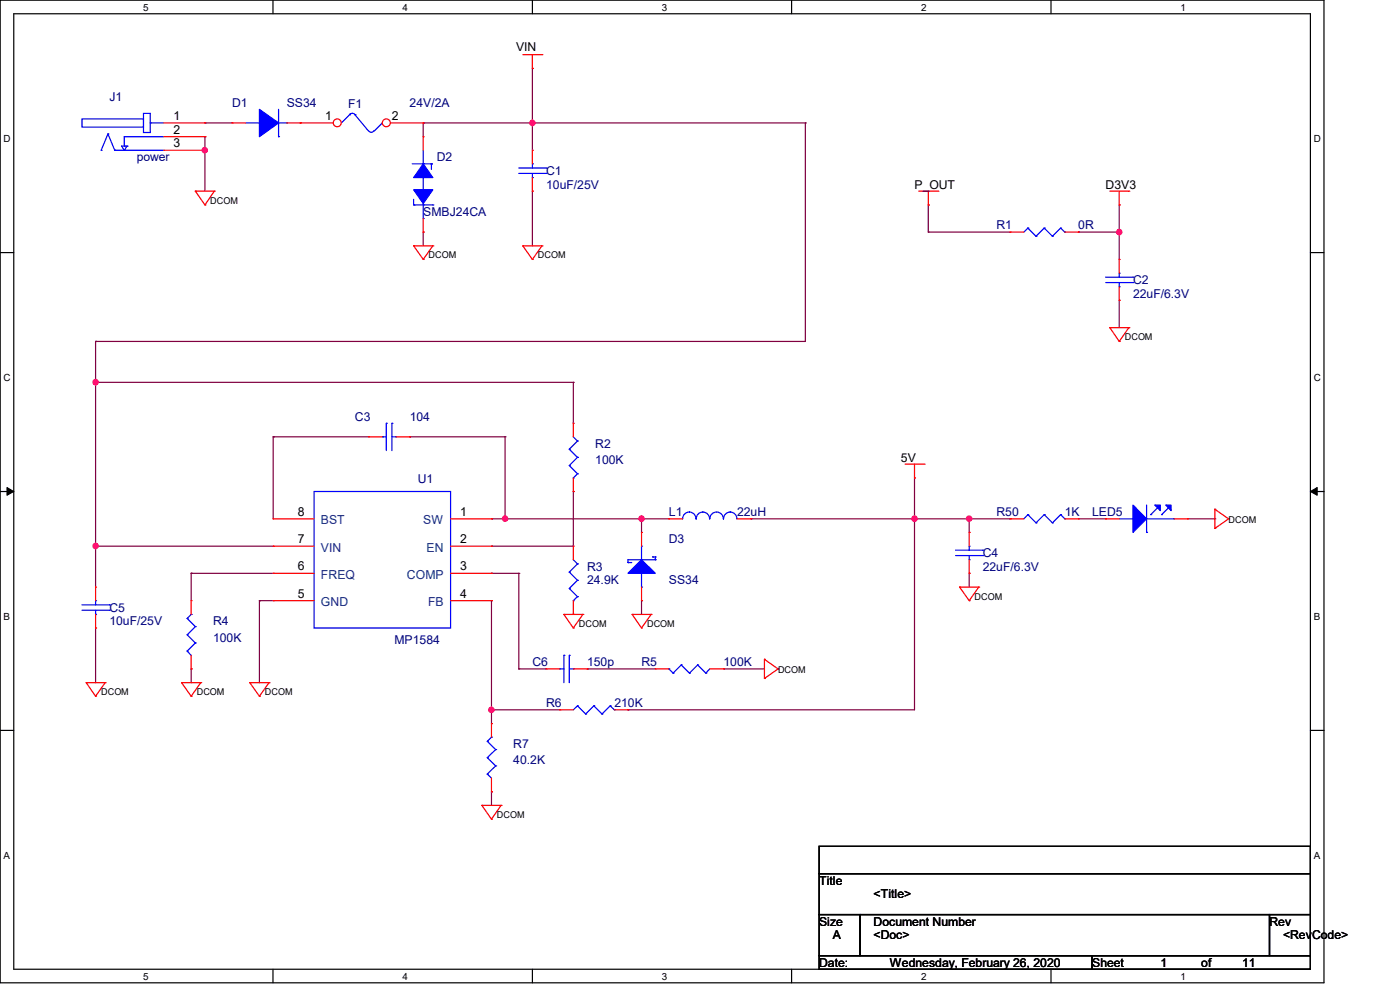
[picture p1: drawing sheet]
<svg xmlns="http://www.w3.org/2000/svg" width="297mm" height="210mm" viewBox="0 0 297 210" stroke-linecap="round" stroke-linejoin="round" font-family="sans-serif">
<path d="M0 0h280.9v208.5h-280.9zM2.9 2.9h275.1v202.7h-275.1z" fill="none" stroke="#000" stroke-width=".25"/>
<g fill="#fff">
<path d="M30.4 .3h1.1v2.4h-1.1z"/>
<path d="M30.4 205.9h1.1v2.3h-1.1z"/>
</g>
<path d="M57.9 0v2.9M57.9 205.6v2.9" fill="none" stroke="#000" stroke-width=".25"/>
<g fill="#fff">
<path d="M85.4 .3h1.1v2.4h-1.1z"/>
<path d="M85.4 205.9h1.1v2.3h-1.1z"/>
</g>
<path d="M112.9 0v2.9M112.9 205.6v2.9" fill="none" stroke="#000" stroke-width=".25"/>
<g fill="#fff">
<path d="M140.4 .3h1.2v2.4h-1.2z"/>
<path d="M140.4 205.9h1.2v2.3h-1.2z"/>
</g>
<path d="M167.9 0v2.9M167.9 205.6v2.9" fill="none" stroke="#000" stroke-width=".25"/>
<g fill="#fff">
<path d="M195.4 .3h1.2v2.4h-1.2z"/>
<path d="M195.4 205.9h1.2v2.3h-1.2z"/>
</g>
<path d="M223 0v2.9M223 205.6v2.9" fill="none" stroke="#000" stroke-width=".25"/>
<g fill="#fff">
<path d="M250.4 .3h1.2v2.4h-1.2z"/>
<path d="M250.4 205.9h1.2v2.3h-1.2z"/>
<path d="M.8 28.2h1.4v2.4h-1.4z"/>
<path d="M278.7 28.2h1.5v2.4h-1.5z"/>
<path d="M.8 78.9h1.4v2.3h-1.4z"/>
<path d="M278.7 78.9h1.5v2.3h-1.5z"/>
</g>
<path d="M0 53.6h2.9M278 53.6h2.9" fill="none" stroke="#000" stroke-width=".25"/>
<g fill="#fff">
<path d="M.8 129.6h1.3v2.3h-1.3z"/>
<path d="M278.7 129.6h1.4v2.3h-1.4z"/>
</g>
<path d="M0 104.3h2.9M278 104.3h2.9" fill="none" stroke="#000" stroke-width=".25"/>
<path d="M1.5 103.4l1.4 .9-1.4 .8zM278 104.3l1.4-.9v1.7z" fill="#000" stroke="#000" stroke-width=".21"/>
<g fill="#fff">
<path d="M.8 180.3h1.3v2.3h-1.3z"/>
<path d="M278.7 180.3h1.4v2.3h-1.4z"/>
</g>
<path d="M0 154.9h2.9M278 154.9h2.9M173.8 179.5h104.2v5.8h-104.2zM173.8 185.3h104.2v8.7h-104.2zM173.8 194h8.7v8.7h-8.7zM182.5 194h86.8v8.7h-86.8zM269.3 194h8.7v8.7h-8.7zM173.8 202.7h57.9v2.9h-57.9zM231.7 202.7h46.3v2.9h-46.3z" fill="none" stroke="#000" stroke-width=".25"/>
<g fill="none" stroke="#800040" stroke-width=".25">
<path d="M112.9 14.5h.1M112.9 14.5v17.4M43.5 26.1h.1M43.5 29h.1M43.5 31.9h.1M43.5 26.1h5.7M43.5 29v11.6M89.8 26.1h.1M89.8 26.1h81.1M89.8 26.1v2.9M112.9 26.1h.1M170.9 26.1h.1"/>
<path d="M170.9 26.1v46.3h-150.6M89.8 49.2h.1M89.8 49.2v3M112.9 40.6h.1M112.9 40.6v11.6M196.9 43.5h.1M196.9 49.2h.1M196.9 43.5v5.7M196.9 49.2h17.4M228.8 49.2h.1M228.8 49.2h8.6M237.4 43.5h.1"/>
<path d="M237.4 49.2h.1M237.4 43.5v11.5M20.3 72.4h.1M20.3 72.4v52.1M237.4 63.7h.1M237.4 63.7v5.8M20.3 81.1h.1M20.3 81.1h101.3M58 92.7h.1M58 92.7v17.4M58 92.7h20.2M86.9 92.7h.1"/>
<path d="M86.9 92.7h20.2M107.1 92.7h.1M107.1 92.7v17.4M121.6 81.1h.1M121.6 81.1v8.7M20.3 115.9h.1M20.3 115.9h37.7M104.3 110.1h.1M104.3 115.9h.1M104.3 110.1h37.6M107.1 110.1h.1M121.6 104.3h.1"/>
<path d="M121.6 104.3v11.6h-17.3M136.1 110.1h.1M136.1 110.1v2.8M159.3 110.1h.1M159.3 110.1h55M194 101.4h.1M194 110.1h.1M194 101.4v49.2h-60.8M205.6 110.1h.1M205.6 112.9h.1M205.6 110.1v2.8M214.3 110.1h.1"/>
<path d="M228.8 110.1h5.8M234.6 110.1h.1M251.9 110.1h5.8M257.7 110.1h.1M20.3 133.2h.1M20.3 133.2v11.6M40.6 121.6h.1M40.6 121.6h17.4M40.6 121.6v5.8M55 127.4h.1M55 127.4h3M55 127.4v17.4"/>
<path d="M104.3 121.6h.1M104.3 127.4h.1M104.3 121.6h5.8M104.3 127.4v26.1M110.1 121.6h.1M110.1 121.6v20.3M136.1 127.4h.1M136.1 127.4v2.9M205.6 121.6h.1M205.6 121.6v2.9M40.6 141.9h.1M40.6 141.9v2.9"/>
<path d="M104.3 150.6h.1M104.3 150.6h14.4M110.1 141.9h.1M110.1 141.9h5.8M124.5 141.9h.1M124.5 141.9h14.5M133.2 150.6h.1M153.5 141.9h.1M153.5 141.9h8.7M104.3 168h.1M104.3 168v2.9"/>
</g>
<g fill="#f0f" stroke="#f0f" stroke-width=".25">
<circle cx="43.4" cy="31.9" r=".56"/>
<circle cx="20.3" cy="115.8" r=".56"/>
<circle cx="20.3" cy="81.1" r=".56"/>
<circle cx="107.1" cy="110" r=".56"/>
<circle cx="194" cy="110" r=".56"/>
<circle cx="136.1" cy="110" r=".56"/>
<circle cx="104.3" cy="150.6" r=".56"/>
<circle cx="237.4" cy="49.2" r=".56"/>
<circle cx="112.9" cy="26.1" r=".56"/>
<circle cx="205.6" cy="110" r=".56"/>
</g>
<g fill="none" stroke="#f00" stroke-width=".25">
<path d="M110.9 11.6h4.1M112.9 14.5h.1M112.9 11.6v2.9M115 11.6h.1M34.8 26.1h8.7M34.8 29h8.7M34.8 31.9h8.7M43.5 26.1h.1M43.5 29h.1M43.5 31.9h.1M49.2 26.1h.1M49.2 26.1h3"/>
<path d="M60.8 26.1h2.9M63.7 26.1h.1M41.4 40.6h.1M41.4 40.6l2.1 2.9M41.4 40.6h4.1M43.5 43.5h.1M45.5 40.6h.1M45.5 40.6l-2 2.9M87.8 52.2h.1M87.8 52.2l2 2.8M87.8 52.2h4M89.8 55h.1"/>
<path d="M91.8 52.2h.1M91.8 52.2l-2 2.8M110.9 52.2h.1M110.9 52.2h4.1M110.9 52.2l2 2.8M112.9 55h.1M115 52.2h.1M115 52.2l-2.1 2.8M194.9 40.6h4.1M196.9 43.5h.1M196.9 40.6v2.9M199 40.6h.1"/>
<path d="M235.5 40.6h4M237.4 43.5h.1M237.4 40.6v2.9M239.5 40.6h.1M235.5 69.5h.1M235.5 69.5l1.9 2.9M235.5 69.5h4M237.4 72.4h.1M239.5 69.5h.1M239.5 69.5l-2.1 2.9M78.2 92.7h.1M78.2 92.7h2.9"/>
<path d="M84 92.7h2.9M86.9 92.7h.1M192 98.5h4M194 98.5v2.9M196 98.5h.1M121.6 115.9h.1M121.6 115.9v2.8M194 101.4h.1M257.7 112.1h.1M257.7 108h.1M257.7 108l2.9 2.1M257.7 108v4.1"/>
<path d="M260.6 110.1h.1M260.6 110.1l-2.9 2M119.6 130.3h.1M119.6 130.3l2 2.9M119.6 130.3h4.1M121.6 133.2h.1M121.6 130.3h.1M121.6 127.4v2.9M123.7 130.3h.1M123.7 130.3l-2.1 2.9M134.1 130.3h.1M134.1 130.3h4"/>
<path d="M134.1 130.3l2 2.9M136.1 133.2h.1M138.1 130.3h.1M138.1 130.3l-2 2.9M162.2 139.9h.1M162.2 139.9l2.9 2M162.2 139.9v4M203.6 124.5h.1M203.6 124.5l2 2.9M203.6 124.5h4M205.6 127.4h.1M207.6 124.5h.1"/>
<path d="M207.6 124.5l-2 2.9M18.3 144.8h.1M18.3 144.8h4M18.3 144.8l2 2.9M20.3 147.7h.1M22.3 144.8h.1M22.3 144.8l-2 2.9M38.5 144.8h.1M38.5 144.8l2.1 2.9M38.5 144.8h4.1M40.6 147.7h.1M42.6 144.8h.1"/>
<path d="M42.6 144.8l-2 2.9M53 144.8h.1M53 144.8h4.1M53 144.8l2 2.9M55 147.7h.1M57.1 144.8h.1M57.1 144.8l-2.1 2.9M118.7 150.6h.1M118.7 150.6h2.9M130.3 150.6h2.9M133.2 150.6h.1M162.2 143.9h.1"/>
<path d="M165.1 141.9h.1M165.1 141.9l-2.9 2M102.2 170.9h.1M102.2 170.9l2.1 2.9M102.2 170.9h4.1M104.3 173.8h.1M106.3 170.9h.1M106.3 170.9l-2 2.9"/>
</g>
<g fill="none" stroke="#00f" stroke-width=".25">
<path d="M17.4 25.2h13v1.8h-13zM21.5 31.9h.1M22.9 28.4h.1M22.9 28.4l1.4 3.5M22.9 28.4l-1.4 3.5M24.3 31.9h.1M24.3 31.9h10.5M26.4 29h.1M26.4 31h.1M26.4 31.9h.1M26.4 29h8.4M26.4 29v2"/>
<path d="M27 31h.1M27 31h-1.2l.6 .9M27 31l-.6 .9M30.4 24h1.5v4.1h-1.5zM31.9 26.1h.1M31.9 26.1h2.9M52.2 26.1h2.8M55 26.1h.1M59.1 29h.1M59.1 26.1h1.7M59.1 23.2v5.8M60.8 26.1h.1"/>
<path d="M74.1 24.3l.6-.3 .6 .3M74.2 24.3h.1M74.2 24.3l-1.8 1.8M75.3 24.3h.1M75.3 24.3l2.9 3.5M79.3 27.8a.58 .58 0 0 1-1 0M81.1 26.1h.1M81.1 26.1l-1.7 1.7M81.1 92.7h.1M81.1 92.7h.9M82 89.8h.1M82 89.8v5.8"/>
<path d="M83.1 89.8h.1M83.1 89.8v5.8M83.1 92.7h.9M84 92.7h.1M121.6 118.7l.9 .9M122.5 119.6h.1M122.5 119.6l-1.7 1.8M120.8 121.4h.1M120.8 124.8h.1M120.8 121.4l1.7 1.7M120.8 124.8l1.7 1.8M121.6 127.4h.1"/>
<path d="M122.5 123.1h.1M122.5 126.6h.1M122.5 123.1l-1.7 1.7M122.5 126.6l-.9 .8M122.5 149.7h.1M122.5 149.7l-.9 .9M122.5 149.7l1.7 1.8M124.2 151.5h.1M126 149.7h.1M126 149.7l-1.8 1.8M126 149.7l1.7 1.8M127.7 151.5h.1"/>
<path d="M129.5 149.7h.1M129.5 149.7l-1.8 1.8M129.5 149.7l.8 .9M130.3 150.6h.1"/>
</g>
<path d="M55 23.2l4.1 2.9-4.1 2.9z" fill="#00f" stroke="#00f" stroke-width=".25"/>
<circle cx="71.6" cy="26.1" r=".84" fill="#fff" stroke="#f00" stroke-width=".25"/>
<path d="M63.7 26.1h.1M63.7 26.1h7" fill="none" stroke="#f00" stroke-width=".25"/>
<circle cx="82" cy="26.1" r=".84" fill="#fff" stroke="#f00" stroke-width=".25"/>
<g fill="none" stroke="#f00" stroke-width=".25">
<path d="M82.8 26.1h7M89.8 26.1h.1M89.8 29h.1M89.8 29v2.9M112.9 31.9h.1M112.9 31.9v2.9M112.9 37.7v2.9M89.8 49.2h.1M89.8 46.4v2.8M112.9 40.6h.1M214.3 49.2h.1M214.3 49.2h2.9"/>
<path d="M225.9 49.2h2.9M228.8 49.2h.1M237.4 55h.1M237.4 55v3M237.4 63.7h.1M237.4 60.8v2.9M121.6 89.8h.1M121.6 89.8v2.9M58 115.9h.1M58 110.1h.1M58 110.1h8.6M58 115.9h8.6"/>
<path d="M95.6 110.1h8.7M95.6 115.9h8.7M104.3 110.1h.1M104.3 115.9h.1M121.6 104.3h.1M121.6 101.4v2.9M136.1 112.9h.1M136.1 112.9v3M141.9 110.1h.1M141.9 110.1h2.9M156.4 110.1h2.9M159.3 110.1h.1"/>
<path d="M205.6 112.9h.1M205.6 112.9v3M205.6 118.7v2.9M214.3 110.1h.1M214.3 110.1h2.9M225.9 110.1h2.9M228.8 110.1h.1M234.6 110.1h.1M234.6 110.1h2.8M249 110.1h2.9M251.9 110.1h.1M20.3 124.5h.1"/>
<path d="M20.3 133.2h.1M20.3 124.5v2.9M20.3 130.3v2.9M40.6 127.4h.1M40.6 127.4v2.9M40.6 139v2.9M58 127.4h.1M58 121.6h.1M58 121.6h8.6M58 127.4h8.6M95.6 121.6h8.7M95.6 127.4h8.7"/>
<path d="M104.3 121.6h.1M104.3 127.4h.1M136.1 127.4h.1M136.1 124.5v2.9M205.6 121.6h.1M40.6 141.9h.1M104.3 153.5h.1M104.3 153.5v2.9M115.9 141.9h.1M115.9 141.9h2.8M121.6 141.9h2.9M124.5 141.9h.1"/>
<path d="M139 141.9h.1M139 141.9h2.9M150.6 141.9h2.9M153.5 141.9h.1M104.3 168h.1M104.3 165.1v2.9"/>
</g>
<g fill="none" stroke="#00f" stroke-width=".25">
<path d="M87.5 34.8h4M89.8 34.8h.1M89.8 31.9v2.9M89.8 37.7v8.7M91.5 34.8h.1M91.5 34.8v1.1M110.1 36.8h5.8M110.1 35.6h5.8M112.9 34.8h.1M112.9 37.7h.1M112.9 34.8v.8M112.9 36.8v.9"/>
<path d="M115.9 36.8h.1M115.9 35.6h.1M87.8 43.5h.1M87.8 43.5h4M87.8 42.3v1.2M89.8 43.5h.1M89.8 46.4h.1M91.8 43.5h.1M218.1 48.4h.1M218.1 48.4l-.9 .8M218.1 48.4l1.7 1.7M219.8 50.1h.1"/>
<path d="M221.5 48.4h.1M221.5 48.4l-1.7 1.7M221.5 48.4l1.8 1.7M223.3 50.1h.1M225 48.4h.1M225 48.4l-1.7 1.7M225 48.4l.9 .8M225.9 49.2h.1M234.6 59.9h5.8M234.6 58.8h5.8M237.4 58h.1M237.4 58v.8"/>
<path d="M237.4 59.9v.9M240.4 59.9h.1M240.4 58.8h.1M237.4 60.8h.1M120.8 95.3h.1M120.8 98.8h.1M120.8 95.3l1.7 1.7M120.8 98.8l1.7 1.7M121.6 92.7l.9 .9M122.5 93.6h.1M122.5 97h.1M122.5 93.6l-1.7 1.7"/>
<path d="M122.5 97l-1.7 1.8M66.6 104.3h29v28.9h-29zM121.6 101.4h.1M122.5 100.5h.1M122.5 100.5l-.9 .9M133.2 119.3h.1M133.2 119.3h.6M133.8 119.3h.1M136.1 115.9h.1M136.1 115.9v2.8M138.4 118.2h.1M138.4 118.2h.6"/>
<path d="M139 118.7h.1M139 118.2h.1M139 118.7h-5.8v.6M139 118.2v.5M144.8 110.1v-.1a1.42 1.42 0 0 1 1.5-1.4 1.42 1.42 0 0 1 1.4 1.5M147.7 110.1v-.1a1.42 1.42 0 0 1 1.4-1.4 1.42 1.42 0 0 1 1.4 1.5M150.6 110.1a1.44 1.44 0 0 1 1.4-1.5 1.44 1.44 0 0 1 1.5 1.5M153.5 110.1v-.1a1.42 1.42 0 0 1 1.4-1.4 1.42 1.42 0 0 1 1.4 1.5M202.7 117.9h5.8M202.7 116.7h5.8M205.6 115.9h.1M205.6 118.7h.1"/>
<path d="M205.6 115.9v.8M205.6 117.9v.8M208.5 117.9h.1M208.5 116.7h.1M218.1 109.2h.1M218.1 109.2l-.9 .9M218.1 109.2l1.7 1.7M219.8 110.9h.1M221.5 109.2h.1M221.5 109.2l-1.7 1.7M221.5 109.2l1.8 1.7M223.3 110.9h.1"/>
<path d="M225 109.2h.1M225 109.2l-1.7 1.7M225 109.2l.9 .9M225.9 110.1h.1M237.4 110.1h3M240.4 110.1h.1M243.2 112.9h.1M243.2 107.1v5.8M243.2 110.1h5.8M244.1 109.2h.1M245.6 107.7l-1.5 1.5M246.4 109.2h.1"/>
<path d="M247.9 107.7l-1.5 1.5M249 110.1h.1M17.4 129.5h5.8M17.4 128.3h5.8M20.3 127.4h.1M20.3 130.3h.1M20.3 127.4v.9M20.3 129.5v.8M23.2 129.5h.1M23.2 128.3h.1M39.7 138.1h.1M39.7 134.7h.1"/>
<path d="M39.7 131.2h.1M39.7 138.1l.9 .9M39.7 134.7l1.7 1.7M39.7 131.2l1.7 1.7M40.6 130.3h.1M40.6 130.3l-.9 .9M41.4 136.4h.1M41.4 132.9h.1M41.4 136.4l-1.7 1.7M41.4 132.9l-1.7 1.8M119.6 139h.1M119.6 139v5.8"/>
<path d="M120.8 139h.1M120.8 139v5.8M136.1 124.5h.1M136.1 121.6v2.9M103.4 157.3h.1M103.4 157.3l1.8 1.7M104.3 156.4h.1M104.3 156.4l-.9 .9M105.2 159h.1M105.2 159l-1.8 1.7M118.7 141.9h.1M118.7 141.9h.9"/>
<path d="M120.8 141.9h.8M121.6 141.9h.1M141.9 141.9h.1M141.9 141.9l.9 .9M142.8 142.8h.1M144.5 141.1h.1M144.5 141.1l1.8 1.7M144.5 141.1l-1.7 1.7M146.3 142.8h.1M148 141.1h.1M148 141.1l1.7 1.7M148 141.1l-1.7 1.7"/>
<path d="M149.7 142.8h.1M150.6 141.9l-.9 .9M103.4 164.2h.1M103.4 160.7h.1M103.4 164.2l.9 .9M103.4 160.7l1.8 1.8M105.2 162.5h.1M105.2 162.5l-1.8 1.7"/>
</g>
<g fill="#00f" stroke="#00f" stroke-width=".25">
<path d="M240.4 107.1l2.8 3-2.8 2.8z"/>
<path d="M245 107.1h1.2v1.2z"/>
<path d="M247.3 107.1h1.2v1.2z"/>
<path d="M133.2 121.6l2.9-2.9 2.9 2.9z"/>
<path d="M89.8 34.8l2 2.9h-4z" fill-rule="evenodd"/>
<path d="M87.8 40.3h4l-2 2.9z" fill-rule="evenodd"/>
</g>
<g fill="#f0f" stroke="#f0f" stroke-width=".25">
<circle cx="43.4" cy="31.9" r=".56"/>
<circle cx="20.3" cy="115.8" r=".56"/>
<circle cx="20.3" cy="81.1" r=".56"/>
<circle cx="107.1" cy="110" r=".56"/>
<circle cx="194" cy="110" r=".56"/>
<circle cx="136.1" cy="110" r=".56"/>
<circle cx="104.3" cy="150.6" r=".56"/>
<circle cx="237.4" cy="49.2" r=".56"/>
<circle cx="112.9" cy="26.1" r=".56"/>
<circle cx="205.6" cy="110" r=".56"/>
</g>
<g font-size="2.6">
<text x="109.5" y="10.8">VIN</text>
<text x="36.8" y="25.4">1</text>
<text x="36.8" y="28.4">2</text>
<text x="69" y="25.4">1</text>
<text x="83.1" y="25.4">2</text>
<text x="36.8" y="31.2">3</text>
<text x="194" y="40">P_OUT</text>
<text x="234.6" y="40">D3V3</text>
<text x="191.1" y="97.9">5V</text>
<text x="63.2" y="109.4">8</text>
<text x="97.6" y="109.4">1</text>
<text x="63.2" y="115.2">7</text>
<text x="97.6" y="115.2">2</text>
<text x="63.2" y="121">6</text>
<text x="97.6" y="121">3</text>
<text x="63.2" y="126.8">5</text>
<text x="97.6" y="126.8">4</text>
<text x="173.8" y="187.7">Title</text>
<text x="185.3" y="190.6">&lt;Title&gt;</text>
<text x="173.8" y="196.3">Size</text>
<text x="185.3" y="196.3">Document Number</text>
<text x="269.3" y="196.3">Rev</text>
<text x="176.7" y="199.3">A</text>
<text x="185.3" y="199.3">&lt;Doc&gt;</text>
<text x="272.2" y="199.3">&lt;RevCode&gt;</text>
<text x="173.8" y="205.1">Date:</text>
<text x="188.8" y="205.1">Wednesday, February 26, 2020</text>
<text x="231.7" y="205.1">Sheet</text>
<text x="246.2" y="205.1">1</text>
<text x="254.8" y="205.1">of</text>
<text x="263.5" y="205.1">11</text>
</g>
<g font-size="2.6" fill="#000080">
<text x="23.2" y="21.5">J1</text>
<text x="49.2" y="22.6">D1</text>
<text x="60.8" y="22.6">SS34</text>
<text x="73.9" y="22.9">F1</text>
<text x="86.9" y="22.6">24V/2A</text>
<text x="29" y="34.2">power</text>
<text x="92.7" y="34.2">D2</text>
<text x="115.9" y="37.1">C1</text>
<text x="115.9" y="40">10uF/25V</text>
<text x="89.8" y="45.8">SMBJ24CA</text>
<text x="211.4" y="48.7">R1</text>
<text x="228.8" y="48.7">0R</text>
<text x="240.4" y="60.3">C2</text>
<text x="240.4" y="63.2">22uF/6.3V</text>
<text x="75.3" y="89.2">C3</text>
<text x="86.9" y="89.2">104</text>
<text x="126.3" y="95">R2</text>
<text x="126.3" y="98.5">100K</text>
<text x="88.6" y="102.5">U1</text>
<text x="141.9" y="109.5">L1</text>
<text x="156.4" y="109.5">22uH</text>
<text x="211.4" y="109.5">R50</text>
<text x="225.9" y="109.5">1K</text>
<text x="231.7" y="109.5">LED5</text>
<text x="141.9" y="115.3">D3</text>
<text x="208.5" y="118.2">C4</text>
<text x="124.5" y="121.1">R3</text>
<text x="124.5" y="124">24.9K</text>
<text x="141.9" y="124">SS34</text>
<text x="208.5" y="121.1">22uF/6.3V</text>
<text x="23.2" y="129.8">C5</text>
<text x="23.2" y="132.7">10uF/25V</text>
<text x="45.2" y="132.7">R4</text>
<text x="45.2" y="136.1">100K</text>
<text x="83.7" y="136.7">MP1584</text>
<text x="112.9" y="141.4">C6</text>
<text x="124.5" y="141.4">150p</text>
<text x="136.1" y="141.4">R5</text>
<text x="153.5" y="141.4">100K</text>
<text x="115.9" y="150">R6</text>
<text x="130.3" y="150">210K</text>
<text x="108.9" y="158.7">R7</text>
<text x="108.9" y="162.2">40.2K</text>
</g>
<g font-size="2.6" fill="#004080">
<text x="68.1" y="111.3">BST</text>
<text x="89.8" y="111.3">SW</text>
<text x="68.1" y="117">VIN</text>
<text x="90.5" y="117">EN</text>
<text x="68.1" y="122.8">FREQ</text>
<text x="86.3" y="122.8">COMP</text>
<text x="68.1" y="128.6">GND</text>
<text x="90.8" y="128.6">FB</text>
</g>
<g font-size="2.1">
<text x="30.4" y="2.2">5</text>
<text x="85.4" y="2.2">4</text>
<text x="140.4" y="2.2">3</text>
<text x="195.4" y="2.2">2</text>
<text x="250.4" y="2.2">1</text>
<text x=".8" y="30.1">D</text>
<text x="278.7" y="30.1">D</text>
<text x=".8" y="80.8">C</text>
<text x="278.7" y="80.8">C</text>
<text x=".8" y="131.5">B</text>
<text x="278.7" y="131.5">B</text>
<text x=".8" y="182.2">A</text>
<text x="278.7" y="182.2">A</text>
<text x="30.4" y="207.8">5</text>
<text x="85.4" y="207.8">4</text>
<text x="140.4" y="207.8">3</text>
<text x="195.4" y="207.8">2</text>
<text x="250.4" y="207.8">1</text>
</g>
<g font-size="2">
<text x="44.6" y="43.3">DCOM</text>
<text x="90.9" y="54.8">DCOM</text>
<text x="114.1" y="54.8">DCOM</text>
<text x="238.6" y="72.2">DCOM</text>
<text x="260.6" y="111">DCOM</text>
<text x="206.8" y="127.2">DCOM</text>
<text x="122.8" y="133">DCOM</text>
<text x="137.3" y="133">DCOM</text>
<text x="165.1" y="142.9">DCOM</text>
<text x="21.5" y="147.5">DCOM</text>
<text x="41.7" y="147.5">DCOM</text>
<text x="56.2" y="147.5">DCOM</text>
<text x="105.4" y="173.6">DCOM</text>
</g>
</svg>
